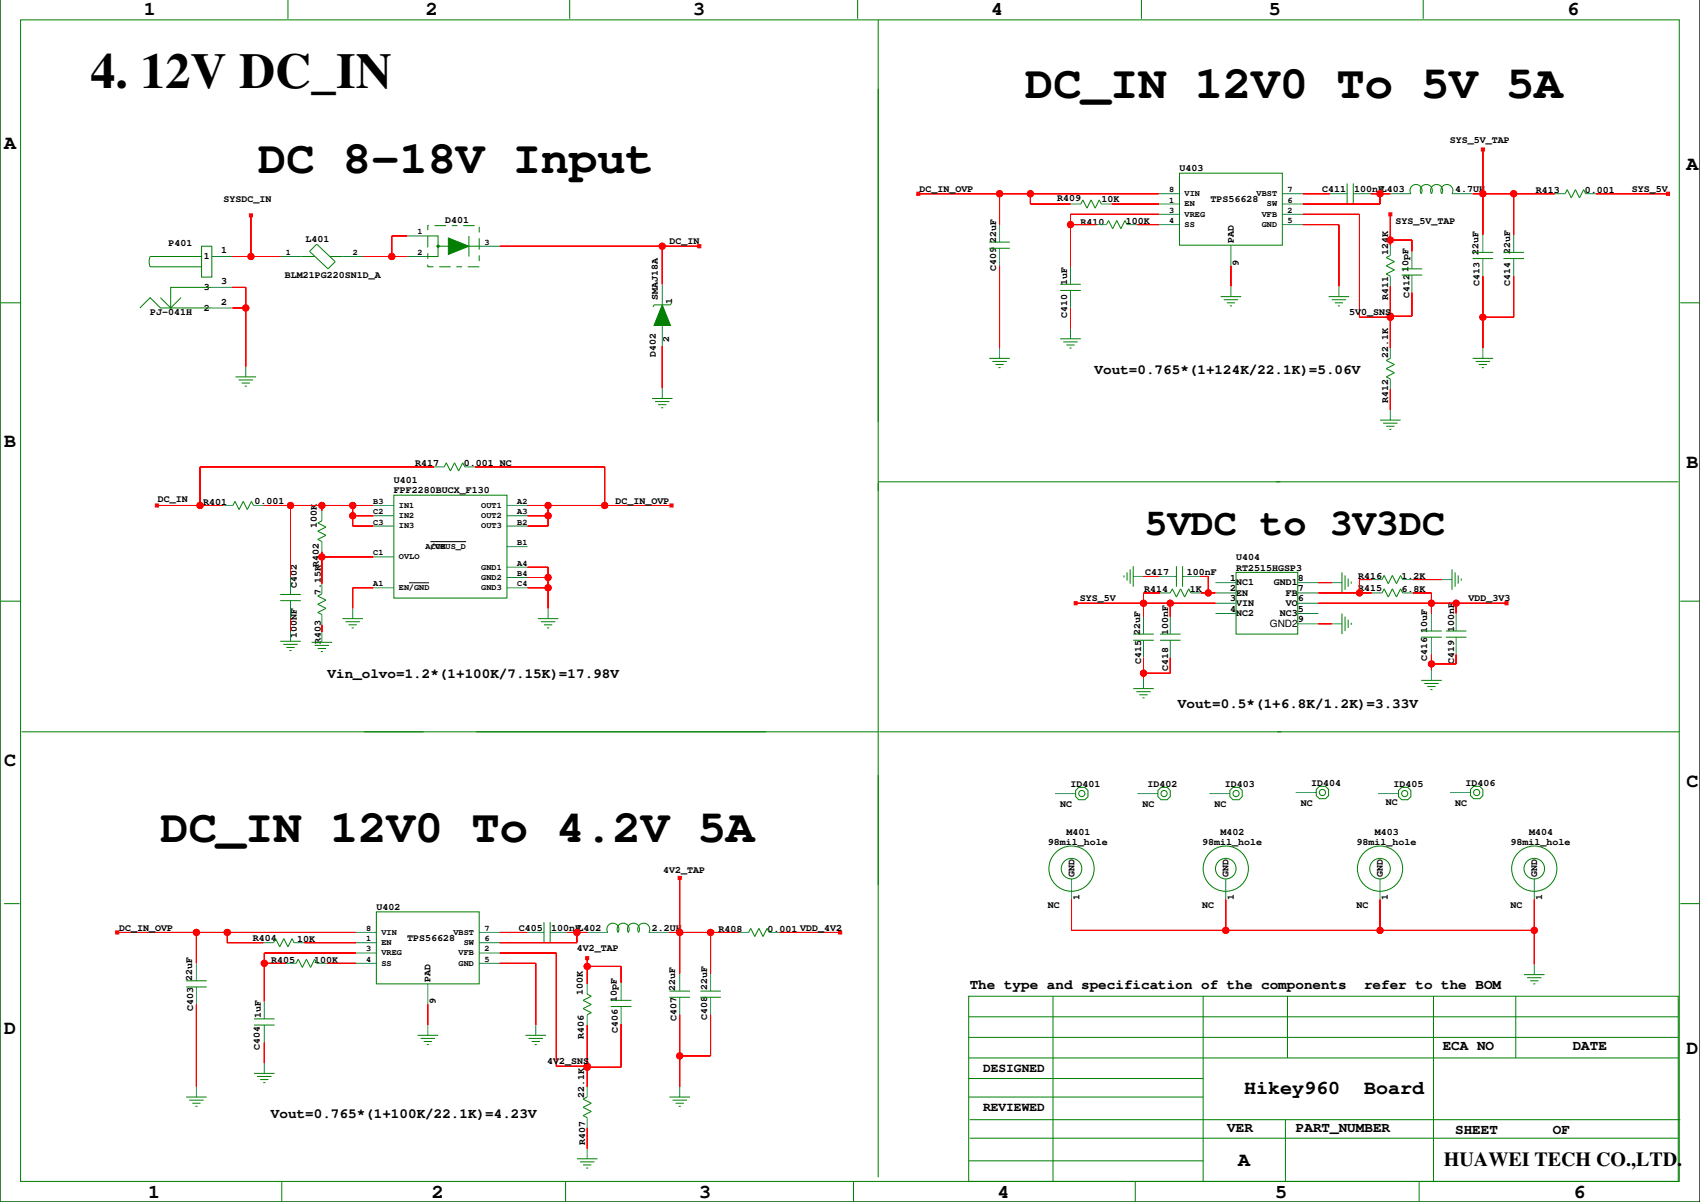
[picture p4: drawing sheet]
<svg xmlns="http://www.w3.org/2000/svg" width="420mm" height="297mm" viewBox="0 0 420 297" stroke-linecap="round" stroke-linejoin="round" font-family="sans-serif">
<path d="M419.8 -.1v296.8h-419.8v-296.8M106.3 133.7h8.8M101 143.8h4.9" fill="none" stroke="#000" stroke-width=".25"/>
<g fill="none" stroke="#007f7f" stroke-width=".25">
<path d="M100.6 58.2h5M246.8 55.4v4.4M264.4 50.4h2.5M270.7 55.4h2.5M272 50.4h2.5M278.3 55.4h2.6M286.2 47.8h5.1M286.2 50.4h5.1M286.2 52.9h5.1M286.2 55.4h5.1M316.7 47.8h5M316.7 50.4h5"/>
<path d="M316.7 52.9h5M316.7 55.4h5M328.3 47.8h4.4M334.2 47.8h4.3M343.3 47.8h5.1M358.6 47.8h5M366.2 58v4.3M373.8 58v4.3M384 47.8h2.5M391.6 47.8h2.5M52.3 63.3h5.1M52.3 70.9h5.1"/>
<path d="M52.3 76h5.1M69.3 63.3h5.1M84.6 63.3h5M100.6 63.3h5M118.3 60.8h5.1M163.5 70.2v5M246.8 61.3v4.3M264.4 65.9v4.3M264.4 71.7v4.3M304 60.5v5.1M304 70.7v2.5M330.6 70.7v2.5"/>
<path d="M343.3 60.5v2.6M343.3 68.1v2.6M348.7 62v4.4M348.7 67.9v4.3M366.2 63.8v4.3M373.8 63.8v4.3M60.7 90.5v2.5M163.5 80.3v5.1M163.5 95.8v2.6M246.8 85.9v2.6M264.4 81.1v2.5M343.3 85.9v2.6"/>
<path d="M343.3 93.5v2.6M366.2 85.9v2.6M107.2 115.2h2.5M114.8 115.2h2.5M343.3 101.2v2.5M55 124.8h2.5M62.6 124.8h2.5M79.5 126v2.6M79.5 133.7v2.5M92.2 124.8h5.1M92.2 127.3h5.1M92.2 129.8h5.1"/>
<path d="M92.2 137.5h5.1M125.2 124.8h5.1M125.2 127.3h5.1M125.2 134.9h5.1M125.2 129.8h5.1M71.7 142.4v4.3M71.7 148.3v4.3M71.7 155.7v2.6M79.5 144.1v2.5M79.5 151.7v2.5M79.5 156v2.5M87.1 150.2v2.5"/>
<path d="M92.2 145.1h5.1M125.2 145.1h5.1M125.2 140h5.1M125.2 142.5h5.1M135.4 150.2v2.5M279.8 142.3h2.6M282.4 152.2v4.3M282.4 158v4.4M286.2 142.3h4.3M286.4 146.4h2.6M289 152.2v4.3M289 158v4.4"/>
<path d="M292 142.3h4.4M294.1 146.4h2.5M300.2 146.4h5M300.2 143.8h5M300.2 151.4h5M300.2 148.9h5M320.5 146.4h5.1M320.5 154h5.1M320.5 143.8h5.1M320.5 151.4h5.1M320.5 148.9h5.1M328.9 154h2.5"/>
<path d="M328.9 143.8h2.5M338.8 146.4h2.5M338.8 143.1h2.5M346.4 146.4h2.5M346.4 143.1h2.5M353.5 151.4v4.3M353.5 157.3v4.3M356 143.1h2.6M359.6 151.4v4.3M359.6 157.3v4.3M282.4 167.4v2.6M353.5 165.4v2.5"/>
<path d="M260.5 195.9h5.1M280.9 195.9h5M298.6 195.9h5.1M320 195.6h5M340.3 195.9h5.1M358.1 195.6h5M264.6 216.9v5.1M302.7 216.9v5.1M340.8 216.9v5.1M378.9 216.9v5.1M48.5 237.8v4.3M65 232.7h2.5"/>
<path d="M70.6 237.8h2.5M72.6 232.7h2.6M78.2 237.8h2.6M87.9 230.2h5M87.9 232.7h5M87.9 235.2h5M87.9 237.8h5M118.3 230.2h5.1M118.3 232.7h5.1M118.3 235.2h5.1M118.3 237.8h5.1M130 230.2h4.3"/>
<path d="M135.9 230.2h4.3M145 230.2h5.1M160.2 230.2h5.1M182.3 230.2h2.6M189.9 230.2h2.6M378.9 238v2.6M48.5 243.6v4.3M65.3 247.2v4.3M65.3 253v4.3M105.6 242.9v5M105.6 253v2.5M132.3 253v2.5"/>
<path d="M145 242.9v2.5M145 250.5v2.5M153.4 242.6v4.3M153.4 248.4v4.4M167.9 240.3v4.3M167.9 246.2v4.3M175.5 240.3v4.3M175.5 246.2v4.3M48.5 268.2v2.6M65.3 262.4v2.5M145 268.2v2.6M145 275.9v2.5"/>
<path d="M167.9 268.2v2.6M145 283.5v2.5"/>
</g>
<g fill="none" stroke="#007f00" stroke-width=".25">
<path d="M0 0v296.7h419.9M71.1 0v4.7M140.7 0v4.7M211.8 0v4.7M281.9 0v4.7M351.5 0v4.7M5.1 4.9h409.6v286.7h-409.6zM216.9 4.9v285.7M105.6 58.2h2.6v5.1h-2.6M115.8 58.2v5.1M244.3 59.8h5.1M266.9 50.4l.5-1.1 1 2.1 1-2.1 1 2.1 1.1-2.1 .5 1.1"/>
<path d="M273.2 55.4l.5-1 1.1 2.1 1-2.1 1 2.1 1-2.1 .5 1M291.3 42.7h25.4v17.8h-25.4zM332.7 45.3v5.1M334.2 45.3v5.1M348.4 47.8a1.5 1.5 0 0 1 1.3-2.3 1.5 1.5 0 0 1 1.2 2.3 1.5 1.5 0 0 1 1.3-2.3 1.5 1.5 0 0 1 1.3 2.3 1.5 1.5 0 0 1 1.3-2.3 1.5 1.5 0 0 1 1.2 2.3 1.5 1.5 0 0 1 1.3-2.3 1.5 1.5 0 0 1 1.3 2.3M386.5 47.8l.5-1 1 2 1-2 1.1 2 1-2 .5 1M0 74.7h5.1M34.5 76l2.6-2.5 2.5 2.5h12.7M37.1 63.3h12.7M37.1 63.3l-.3 1 .3 1.6h12.7M44.7 73.5l-2.5 2.5M49.8 60.8h2.5v7.6h-2.5z"/>
<path d="M52.3 70.9h-10.1v5.1l-2.6-2.5M74.4 63.3h3.3M78.2 60.3l4.6 4.3-1.8 1.8-4.6-4.4zM81.5 63.3h3.1M108.2 60.8h2.5M115.8 60.8h2.5M165.8 74.7l-.2 .5h-4.1l-.2 .6M244.3 61.3h5.1M261.8 70.2h5.1M261.8 71.7h5.1M301.4 73.2h5.1M302.2 74h3.5"/>
<path d="M303 74.7h2M303.7 75.5h.5M328.1 73.2h5.1M328.9 74h3.5M329.6 74.7h2M330.4 75.5h.5M343.3 63.1l-1 .5 2 1-2 1 2 1-2 1 1 .5M346.1 66.4h5.1M346.1 67.9h5.1M363.6 62.3h5.1M363.6 63.8h5.1M371.3 62.3h5"/>
<path d="M371.3 63.8h5M414.9 74.7h5M58.2 93h5M58.9 93.8h3.6M59.7 94.5h2M60.4 95.3h.5M161 98.4h5.1M161.8 99.1h3.5M162.5 99.9h2.1M244.3 88.5h5.1M245.1 89.2h3.5M245.8 90h2"/>
<path d="M246.6 90.7h.5M261.8 83.6h5.1M262.6 84.4h3.5M263.3 85.2h2.1M264.1 85.9h.5M343.3 88.5l-1 .5 2 1-2 1 2 1-2 1 1 .5M363.6 88.5h5.1M364.4 89.2h3.6M365.2 90h2M365.9 90.7h.5M109.7 115.2l.5-1 1 2.1 1-2.1 1.1 2.1 1-2.1 .5 1M163.3 100.6h.5"/>
<path d="M216.9 118.9h197.5M340.8 103.7h5.1M341.6 104.5h3.5M342.3 105.2h2M343.1 106h.5M57.5 124.8l.5-1 1 2 1.1-2 1 2 1-2 .5 1M79.5 128.6l-1 .5 2 1-2 1 2 1-2 1 1 .6M97.3 122.2h27.9v25.4h-27.9zM279.8 139.7v5.1M290.5 139.7v5.1M292 139.7v5.1M0 148.4h5.1"/>
<path d="M69.2 158.3h5.1M69.2 146.7h5.1M69.2 148.3h5.1M70 159h3.5M70.7 159.8h2.1M76.9 158.5h5.1M77.7 159.3h3.6M79.5 146.6l-1 .5 2 1-2 1 2 1.1-2 1 1 .5M84.6 152.7h5M85.3 153.5h3.6M86.1 154.2h2M86.8 155h.6"/>
<path d="M132.8 152.7h5.1M133.6 153.5h3.5M134.3 154.2h2.1M135.1 155h.5M277.6 142v.5M278.3 141.3v2M279.1 140.5v3.6M279.8 156.5h5.1M279.8 158h5.1M286.4 156.5h5.1M286.4 158h5.1M289 146.4l.5-1.1 1 2.1 1-2.1 1 2.1 1.1-2.1 .5 1.1"/>
<path d="M305.2 141.3h15.3v15.2h-15.3zM331.4 141.3v5.1M331.4 151.4v5.1M332.2 142v3.6M332.2 152.2v3.5M332.9 142.8v2M332.9 153v2M333.7 143.6v.5M333.7 153.7v.5M341.3 143.1l.5-1.1 1 2.1 1-2.1 1.1 2.1 1-2.1 .5 1.1M341.3 146.4l.5-1.1 1 2.1 1-2.1 1.1 2.1 1-2.1 .5 1.1M350.9 155.7h5.1"/>
<path d="M350.9 157.3h5.1M357 155.7h5.1M357 157.3h5.1M358.6 140.5v5.1M359.3 141.3v3.5M360.1 142v2.1M360.9 142.8v.5M414.9 148.4h5M71.5 160.6h.5M78.5 160.1h2M79.2 160.8h.5M279.8 170h5.1"/>
<path d="M280.6 170.7h3.6M281.4 171.5h2M282.1 172.3h.5M350.9 167.9h5.1M351.7 168.7h3.6M352.5 169.5h2M353.2 170.2h.5M5.3 180.6h211.6M217.1 180.6h197.6M265.6 195.1l.8-.8h1.5l.8 .8v1.5l-.8 .8h-1.5l-.8-.8zM285.9 195.1l.8-.8h1.5l.8 .8v1.5l-.8 .8h-1.5l-.8-.8zM304.5 194.3h1.5l.8 .8v1.5l-.8 .8h-1.5l-.8-.8v-1.5z"/>
<path d="M325.8 194.1h1.5l.8 .8v1.5l-.8 .7h-1.5l-.8-.7v-1.5zM346.1 194.3h1.5l.8 .8v1.5l-.8 .8h-1.5l-.7-.8v-1.5zM363.9 194.1h1.5l.8 .8v1.5l-.8 .7h-1.5l-.8-.7v-1.5zM1 223h3.8M67.5 232.7l.6-1 1 2 1-2 1 2 1-2 .5 1M73.1 237.8l.5-1 1.1 2 1-2 1 2 1-2 .5 1M92.9 225.1h25.4v17.8h-25.4zM134.3 227.6v5.1M135.9 227.6v5.1M150.1 230.2a1.5 1.5 0 0 1 1.3-2.3 1.5 1.5 0 0 1 1.2 2.3 1.5 1.5 0 0 1 1.3-2.3 1.5 1.5 0 0 1 1.3 2.3 1.5 1.5 0 0 1 1.2-2.3 1.5 1.5 0 0 1 1.3 2.3 1.5 1.5 0 0 1 1.3-2.3 1.5 1.5 0 0 1 1.2 2.3M184.9 230.2l.5-1.1 1 2.1 1-2.1 1 2.1 1-2.1 .5 1.1M414.9 223h5"/>
<path d="M46 242.1h5M46 243.6h5M62.7 251.5h5.1M62.7 253h5.1M103.1 255.5h5.1M103.9 256.3h3.5M104.6 257.1h2.1M105.4 257.8h.5M129.8 255.5h5M130.5 256.3h3.6M131.3 257.1h2M132.1 257.8h.5"/>
<path d="M145 245.4l1 .5-2 1 2 1-2 1 2 1.1-1 .5M150.8 246.9h5.1M150.8 248.4h5.1M165.3 244.6h5.1M165.3 246.2h5.1M172.9 244.6h5.1M172.9 246.2h5.1M239.2 245.9h175.2v45.7h-175.2zM239.2 251h175.2M239.2 256.1h175.2M260 245.9v45.7M297.1 245.9v45.7"/>
<path d="M317.9 245.9v15.2M354 245.9v45.7M374.3 245.9v15.2M376.3 240.6h5.1M377.1 241.3h3.6M377.9 242.1h2M378.6 242.9h.5M46 270.8h5M46.7 271.5h3.6M47.5 272.3h2M48.2 273.1h.6M62.7 264.9h5.1"/>
<path d="M63.5 265.7h3.5M64.2 266.5h2.1M65 267.2h.5M145 270.8l-1 .5 2 1-2 1 2 1-2 1.1 1 .5M165.3 270.8h5.1M166.1 271.5h3.5M166.8 272.3h2.1M167.6 273.1h.5M239.2 270.8h57.9M239.2 266.2h57.9M239.2 261.1h175.2M239.5 276.4h175.4"/>
<path d="M317.4 276.4v15.2M69.6 291.6v5.1M139.7 291.6v5.1M142.5 286h5M143.2 286.8h3.6M144 287.5h2M144.7 288.3h.6M210.8 291.6v5.1M239.2 286.5h57.9M239.5 280.9h174.9M280.4 291.6v5.1M350.4 291.6v5.1"/>
<path d="M383.5 287h.1"/>
<circle cx="108.2" cy="60.8" r=".25"/>
<circle cx="267.1" cy="195.9" r=".76"/>
<circle cx="287.5" cy="195.9" r=".76"/>
<circle cx="305.2" cy="195.9" r=".76"/>
<circle cx="326.6" cy="195.6" r=".76"/>
<circle cx="346.9" cy="195.9" r=".76"/>
<circle cx="364.7" cy="195.6" r=".76"/>
<circle cx="264.6" cy="214.4" r="2.54"/>
<circle cx="264.6" cy="214.4" r="5.6"/>
<circle cx="302.7" cy="214.4" r="5.6"/>
<circle cx="302.7" cy="214.4" r="2.54"/>
<circle cx="340.8" cy="214.4" r="5.6"/>
<circle cx="340.8" cy="214.4" r="2.54"/>
<circle cx="378.9" cy="214.4" r="2.54"/>
<circle cx="378.9" cy="214.4" r="5.6"/>
</g>
<g fill="#007f00" stroke="#007f00" stroke-width=".25">
<path d="M163.5 75.2l2.1 5.1h-4.1z" fill-rule="evenodd"/>
<path d="M110.7 58.7l5.1 2.1-5.1 2z" fill-rule="evenodd"/>
<circle cx="108.2" cy="60.8" r=".25"/>
</g>
<path d="M105.6 55.7h12.7v10.2h-12.7z" fill="none" stroke="#007f00" stroke-width=".25" stroke-dasharray="1.4 1.4 2.8 1.4" stroke-linecap="butt"/>
<g fill="#f00" stroke="#f00" stroke-width=".25">
<path d="M378.9 229.6v8.4z"/>
<path d="M264.6 222v7.6z"/>
<path d="M302.7 222v7.6z"/>
<path d="M340.8 222v7.6z"/>
<path d="M378.9 222v7.6z"/>
<path d="M246.8 65.6v13.5z"/>
<path d="M246.8 79.1v6.8z"/>
<path d="M366.2 78.3v7.6z"/>
<path d="M366.2 68.1v10.2z"/>
<path d="M373.8 68.1v10.2z"/>
<path d="M163.5 85.4v10.4z"/>
<path d="M343.3 96.1v5.1z"/>
<path d="M330.6 55.4v15.3z"/>
<path d="M264.4 76v5.1z"/>
<path d="M304 65.6v5.1z"/>
<path d="M105.6 247.9v5.1z"/>
<path d="M132.3 237.8v15.2z"/>
<path d="M65.3 257.3v5.1z"/>
<path d="M145 278.4v5.1z"/>
<path d="M175.5 250.5v10.1z"/>
<path d="M167.9 250.5v10.1z"/>
<path d="M167.9 260.6v7.6z"/>
<path d="M48.5 247.9v14.2z"/>
<path d="M48.5 262.1v6.1z"/>
<path d="M359.6 161.6v2.3z"/>
<path d="M353.5 163.9v1.5z"/>
<path d="M353.5 161.6v2.3z"/>
<path d="M289 162.4v3.8z"/>
<path d="M282.4 166.2v1.2z"/>
<path d="M282.4 162.4v3.8z"/>
<path d="M60.7 70.9v5.1z"/>
<path d="M60.7 76v14.5z"/>
<path d="M79.5 154.2v1.8z"/>
<path d="M135.4 140v2.5z"/>
<path d="M135.4 145.1v5.1z"/>
<path d="M135.4 142.5v2.6z"/>
<path d="M87.1 145.1v5.1z"/>
<path d="M71.7 152.6v3.1z"/>
<path d="M71.7 124.8v17.6z"/>
<path d="M79.5 124.8v1.2z"/>
<path d="M87.1 127.3v2.5z"/>
<path d="M87.1 124.8v2.5z"/>
<path d="M62 53.2v10.1z"/>
<path d="M340.8 47.8v2.6z"/>
<path d="M289 148.9v3.3z"/>
<path d="M282.4 146.4v2.5z"/>
<path d="M282.4 148.9v3.3z"/>
<path d="M175.5 230.2v10.1z"/>
<path d="M167.9 230.2v10.1z"/>
<path d="M167.9 216.7v13.5z"/>
<path d="M153.4 238.5v4.1z"/>
<path d="M145 238.5v4.4z"/>
<path d="M145 236.5v2z"/>
<path d="M264.4 55.4v10.5z"/>
<path d="M264.4 52.9v2.5z"/>
<path d="M153.4 252.8v10.6z"/>
<path d="M145 263.4v4.8z"/>
<path d="M145 263.2v.2z"/>
<path d="M145 253v10.2z"/>
<path d="M137.4 235.2v28z"/>
<path d="M142.5 230.2v2.5z"/>
<path d="M65.3 237.8v9.4z"/>
<path d="M65.3 235.2v2.6z"/>
<path d="M348.7 72.2v5.8z"/>
<path d="M343.3 78v.3z"/>
<path d="M343.3 70.7v7.3z"/>
<path d="M343.3 78.3v7.6z"/>
<path d="M335.7 52.9v25.4z"/>
<path d="M366.2 47.8v10.2z"/>
<path d="M373.8 47.8v10.2z"/>
<path d="M366.2 36.9v10.9z"/>
<path d="M348.7 59.3v2.7z"/>
<path d="M343.3 59.3v1.2z"/>
<path d="M343.3 52.9v6.4z"/>
<path d="M149.3 115.2v9.6z"/>
<path d="M135.4 127.3v2.5z"/>
<path d="M135.4 124.8v2.5z"/>
<path d="M56.1 230.2v2.5z"/>
<path d="M48.5 230.2v7.6z"/>
<path d="M254.5 47.8v2.6z"/>
<path d="M246.8 47.8v7.6z"/>
<path d="M96.8 58.2v5.1z"/>
<path d="M79.5 137.5v6.6z"/>
<path d="M79.5 136.2v1.3z"/>
<path d="M353.5 146.4v2.5z"/>
<path d="M359.6 148.9v2.5z"/>
<path d="M353.5 148.9v2.5z"/>
<path d="M298.4 142.3v4.1z"/>
<path d="M335.7 143.1v3.3z"/>
<path d="M163.5 60.8v9.4z"/>
<path d="M49.4 115.2v9.6z"/>
<path d="M264.6 229.6h38.1z" fill-rule="evenodd"/>
<path d="M302.7 229.6h38.1z" fill-rule="evenodd"/>
<path d="M340.8 229.6h38.1z" fill-rule="evenodd"/>
<path d="M366.2 78.3h7.6z" fill-rule="evenodd"/>
<path d="M321.7 55.4h8.9z" fill-rule="evenodd"/>
<path d="M123.4 237.8h8.9z" fill-rule="evenodd"/>
<path d="M167.9 260.6h7.6z" fill-rule="evenodd"/>
<path d="M353.5 163.9h6.1z" fill-rule="evenodd"/>
<path d="M282.4 166.2h6.6z" fill-rule="evenodd"/>
<path d="M57.4 70.9h3.3z" fill-rule="evenodd"/>
<path d="M57.4 76h3.3z" fill-rule="evenodd"/>
<path d="M130.3 140h5.1z" fill-rule="evenodd"/>
<path d="M130.3 145.1h5.1z" fill-rule="evenodd"/>
<path d="M130.3 142.5h5.1z" fill-rule="evenodd"/>
<path d="M87.1 145.1h5.1z" fill-rule="evenodd"/>
<path d="M282.4 142.3h3.8z" fill-rule="evenodd"/>
<path d="M325.6 154h3.3z" fill-rule="evenodd"/>
<path d="M325.6 143.8h3.3z" fill-rule="evenodd"/>
<path d="M348.9 143.1h7.1z" fill-rule="evenodd"/>
<path d="M65.1 124.8h6.6z" fill-rule="evenodd"/>
<path d="M87.1 124.8h5.1z" fill-rule="evenodd"/>
<path d="M87.1 127.3h5.1z" fill-rule="evenodd"/>
<path d="M87.1 129.8h5.1z" fill-rule="evenodd"/>
<path d="M79.5 124.8h7.6z" fill-rule="evenodd"/>
<path d="M71.7 124.8h7.8z" fill-rule="evenodd"/>
<path d="M62 63.3h7.3z" fill-rule="evenodd"/>
<path d="M59.4 63.3h2.6z" fill-rule="evenodd"/>
<path d="M57.9 63.3h1.5z" fill-rule="evenodd"/>
<path d="M57.5 63.3h.4z" fill-rule="evenodd"/>
<path d="M61.6 52.8h.7v.7h-.7z" fill-rule="evenodd"/>
<path d="M274.5 50.4h11.7z" fill-rule="evenodd"/>
<path d="M338.5 47.8h2.3z" fill-rule="evenodd"/>
<path d="M321.7 50.4h19.1z" fill-rule="evenodd"/>
<path d="M340.8 47.8h2.5z" fill-rule="evenodd"/>
<path d="M321.7 47.8h6.6z" fill-rule="evenodd"/>
<path d="M282.4 148.9h6.6z" fill-rule="evenodd"/>
<path d="M289 148.9h11.2z" fill-rule="evenodd"/>
<path d="M282.4 146.4h4z" fill-rule="evenodd"/>
<path d="M265.6 148.9h16.8z" fill-rule="evenodd"/>
<path d="M265.2 148.5h.8v.8h-.8z" fill-rule="evenodd"/>
<path d="M394.1 47.8h17.8z" fill-rule="evenodd"/>
<path d="M411.5 47.4h.8v.8h-.8z" fill-rule="evenodd"/>
<path d="M175.5 230.2h6.8z" fill-rule="evenodd"/>
<path d="M167.9 230.2h7.6z" fill-rule="evenodd"/>
<path d="M165.3 230.2h2.6z" fill-rule="evenodd"/>
<path d="M167.5 216.3h.7v.8h-.7z" fill-rule="evenodd"/>
<path d="M145 238.5h8.4z" fill-rule="evenodd"/>
<path d="M144.6 236.1h.8v.8h-.8z" fill-rule="evenodd"/>
<path d="M264.4 55.4h6.3z" fill-rule="evenodd"/>
<path d="M264.4 52.9h21.8z" fill-rule="evenodd"/>
<path d="M145 263.4h8.4z" fill-rule="evenodd"/>
<path d="M123.4 235.2h14z" fill-rule="evenodd"/>
<path d="M137.4 263.2h7.6z" fill-rule="evenodd"/>
<path d="M123.4 230.2h6.6z" fill-rule="evenodd"/>
<path d="M140.2 230.2h2.3z" fill-rule="evenodd"/>
<path d="M142.5 230.2h2.5z" fill-rule="evenodd"/>
<path d="M123.4 232.7h19.1z" fill-rule="evenodd"/>
<path d="M80.8 237.8h7.1z" fill-rule="evenodd"/>
<path d="M65.3 237.8h5.3z" fill-rule="evenodd"/>
<path d="M65.3 235.2h22.6z" fill-rule="evenodd"/>
<path d="M343.3 78h5.4z" fill-rule="evenodd"/>
<path d="M321.7 52.9h14z" fill-rule="evenodd"/>
<path d="M335.7 78.3h7.6z" fill-rule="evenodd"/>
<path d="M373.8 47.8h10.2z" fill-rule="evenodd"/>
<path d="M366.2 47.8h7.6z" fill-rule="evenodd"/>
<path d="M363.6 47.8h2.6z" fill-rule="evenodd"/>
<path d="M365.8 36.5h.8v.8h-.8z" fill-rule="evenodd"/>
<path d="M343.3 59.3h5.4z" fill-rule="evenodd"/>
<path d="M342.9 52.5h.8v.8h-.8z" fill-rule="evenodd"/>
<path d="M75.2 232.7h12.7z" fill-rule="evenodd"/>
<path d="M280.9 55.4h5.3z" fill-rule="evenodd"/>
<path d="M117.3 115.2h32z" fill-rule="evenodd"/>
<path d="M135.4 124.8h13.9z" fill-rule="evenodd"/>
<path d="M130.3 127.3h5.1z" fill-rule="evenodd"/>
<path d="M130.3 129.8h5.1z" fill-rule="evenodd"/>
<path d="M130.3 124.8h5.1z" fill-rule="evenodd"/>
<path d="M149.3 124.8h16.5z" fill-rule="evenodd"/>
<path d="M165.4 124.4h.8v.7h-.8z" fill-rule="evenodd"/>
<path d="M56.1 232.7h8.9z" fill-rule="evenodd"/>
<path d="M56.1 230.2h31.8z" fill-rule="evenodd"/>
<path d="M28.9 230.2h19.6z" fill-rule="evenodd"/>
<path d="M48.5 230.2h7.6z" fill-rule="evenodd"/>
<path d="M28.6 229.8h.7v.7h-.7z" fill-rule="evenodd"/>
<path d="M254.5 50.4h9.9z" fill-rule="evenodd"/>
<path d="M254.5 47.8h31.7z" fill-rule="evenodd"/>
<path d="M246.8 47.8h7.7z" fill-rule="evenodd"/>
<path d="M226.8 47.8h20z" fill-rule="evenodd"/>
<path d="M226.4 47.4h.8v.8h-.8z" fill-rule="evenodd"/>
<path d="M96.8 58.2h3.8z" fill-rule="evenodd"/>
<path d="M96.8 63.3h3.8z" fill-rule="evenodd"/>
<path d="M89.6 63.3h7.2z" fill-rule="evenodd"/>
<path d="M79.5 137.5h12.7z" fill-rule="evenodd"/>
<path d="M348.9 146.4h4.6z" fill-rule="evenodd"/>
<path d="M353.5 148.9h6.1z" fill-rule="evenodd"/>
<path d="M359.6 148.9h12.4z" fill-rule="evenodd"/>
<path d="M325.6 148.9h27.9z" fill-rule="evenodd"/>
<path d="M371.6 148.5h.8v.8h-.8z" fill-rule="evenodd"/>
<path d="M296.6 146.4h1.8z" fill-rule="evenodd"/>
<path d="M298.4 146.4h1.8z" fill-rule="evenodd"/>
<path d="M296.4 142.3h2z" fill-rule="evenodd"/>
<path d="M335.7 143.1h3.1z" fill-rule="evenodd"/>
<path d="M325.6 146.4h10.1z" fill-rule="evenodd"/>
<path d="M335.7 146.4h3.1z" fill-rule="evenodd"/>
<path d="M123.4 60.8h40.1z" fill-rule="evenodd"/>
<path d="M163.5 60.8h9.2z" fill-rule="evenodd"/>
<path d="M172.3 60.4h.8v.8h-.8z" fill-rule="evenodd"/>
<path d="M49.4 115.2h57.8z" fill-rule="evenodd"/>
<path d="M38.7 124.8h10.7z" fill-rule="evenodd"/>
<path d="M49.4 124.8h5.6z" fill-rule="evenodd"/>
<path d="M38.3 124.4h.8v.7h-.8z" fill-rule="evenodd"/>
<path d="M192.5 230.2h15z" fill-rule="evenodd"/>
<path d="M207.1 229.8h.8v.7h-.8z" fill-rule="evenodd"/>
<circle cx="302.7" cy="229.6" r=".76"/>
<circle cx="340.8" cy="229.6" r=".76"/>
<circle cx="378.9" cy="229.6" r=".76"/>
<circle cx="366.2" cy="78.3" r=".76"/>
<circle cx="167.9" cy="260.6" r=".76"/>
<circle cx="353.5" cy="163.9" r=".76"/>
<circle cx="282.4" cy="166.2" r=".76"/>
<circle cx="60.7" cy="76" r=".76"/>
<circle cx="135.4" cy="145.1" r=".76"/>
<circle cx="135.4" cy="142.5" r=".76"/>
<circle cx="87.1" cy="127.3" r=".76"/>
<circle cx="87.1" cy="124.8" r=".76"/>
<circle cx="71.7" cy="124.8" r=".76"/>
<circle cx="79.5" cy="124.8" r=".76"/>
<circle cx="62" cy="63.3" r=".76"/>
<circle cx="340.8" cy="47.8" r=".76"/>
<circle cx="289" cy="148.9" r=".76"/>
<circle cx="282.4" cy="148.9" r=".76"/>
<circle cx="175.5" cy="230.2" r=".76"/>
<circle cx="167.9" cy="230.2" r=".76"/>
<circle cx="145" cy="238.5" r=".76"/>
<circle cx="264.4" cy="55.4" r=".76"/>
<circle cx="145" cy="263.4" r=".76"/>
<circle cx="145" cy="263.2" r=".76"/>
<circle cx="142.5" cy="230.2" r=".76"/>
<circle cx="65.3" cy="237.8" r=".76"/>
<circle cx="343.3" cy="78" r=".76"/>
<circle cx="343.3" cy="78.3" r=".76"/>
<circle cx="373.8" cy="47.8" r=".76"/>
<circle cx="366.2" cy="47.8" r=".76"/>
<circle cx="343.3" cy="59.3" r=".76"/>
<circle cx="135.4" cy="127.3" r=".76"/>
<circle cx="135.4" cy="124.8" r=".76"/>
<circle cx="149.3" cy="124.8" r=".76"/>
<circle cx="48.5" cy="230.2" r=".76"/>
<circle cx="56.1" cy="230.2" r=".76"/>
<circle cx="254.5" cy="47.8" r=".76"/>
<circle cx="246.8" cy="47.8" r=".76"/>
<circle cx="96.8" cy="63.3" r=".76"/>
<circle cx="79.5" cy="137.5" r=".76"/>
<circle cx="359.6" cy="148.9" r=".76"/>
<circle cx="353.5" cy="148.9" r=".76"/>
<circle cx="298.4" cy="146.4" r=".76"/>
<circle cx="335.7" cy="146.4" r=".76"/>
<circle cx="163.5" cy="60.8" r=".76"/>
<circle cx="49.4" cy="124.8" r=".76"/>
</g>
<g fill="none" stroke="#f00" stroke-width=".25">
<path d="M366.2 36.9v21.1M62 53.2v10.1M100.6 58.2h-3.8v5.1M226.8 47.8h59.4M246.8 47.8v7.6M254.5 47.8v2.6h9.9M264.4 55.4h6.3M274.5 50.4h11.7M280.9 55.4h5.3M286.2 52.9h-21.8v13M321.7 52.9h14v25.4h7.6M321.7 55.4h8.9v15.3"/>
<path d="M321.7 47.8h6.6M338.5 47.8h4.8M340.8 47.8v2.6h-19.1M343.3 52.9v7.6M343.3 59.3h5.4v2.7M363.6 47.8h20.4M373.8 47.8v10.2M394.1 47.8h17.8M57.4 70.9h3.3v19.6M57.4 76h3.3M57.4 63.3h11.9M57.5 63.3h.1"/>
<path d="M57.9 63.3h.1M59.4 63.3h.1M89.6 63.3h11M123.4 60.8h49.3M163.5 60.8v9.4M246.8 65.6v20.3M264.4 76v5.1M304 65.6v5.1M343.3 70.7v15.2M348.7 72.2v5.8h-5.4M366.2 68.1v17.8M373.8 68.1v10.2h-7.6"/>
<path d="M163.5 85.4v10.4M343.3 96.1v5.1M107.2 115.2h-57.8v9.6M117.3 115.2h32v9.6M38.7 124.8h16.3M65.1 124.8h27.1M71.7 124.8v17.6M79.5 124.8v1.2M79.5 136.2v7.9M79.5 137.5h12.7M87.1 124.8v5h5.1M87.1 127.3h5.1"/>
<path d="M130.3 124.8h35.5M130.3 127.3h5.1M135.4 124.8v5h-5.1M71.7 152.6v3.1M79.5 154.2v1.8M92.2 145.1h-5.1v5.1M130.3 140h5.1v10.2M130.3 145.1h5.1M130.3 142.5h5.1M265.6 148.9h34.6M282.4 142.3h3.8M286.4 146.4h-4v5.8"/>
<path d="M289 148.9v3.3M296.4 142.3h2v4.1M296.6 146.4h3.6M325.6 154h3.3M325.6 143.8h3.3M325.6 148.9h46.4M325.6 146.4h13.2M338.8 143.1h-3.1v3.3M348.9 146.4h4.6v5M348.9 143.1h7.1M359.6 148.9v2.5M282.4 162.4v5"/>
<path d="M289 162.4v3.8h-6.6M353.5 161.6v3.8M359.6 161.6v2.3h-6.1M167.9 216.7v23.6M28.9 230.2h59M48.5 230.2v7.6M56.1 230.2v2.5h8.9M65.3 237.8h5.3M75.2 232.7h12.7M80.8 237.8h7.1M87.9 235.2h-22.6v12M123.4 237.8h8.9v15.2"/>
<path d="M123.4 230.2h6.6M123.4 235.2h14v28h7.6M140.2 230.2h4.8M142.5 230.2v2.5h-19.1M145 236.5v6.4M145 238.5h8.4v4.1M165.3 230.2h17M175.5 230.2v10.1M192.5 230.2h15M264.6 222v7.6h114.3M302.7 222v7.6M340.8 222v7.6"/>
<path d="M378.9 222v16M48.5 247.9v20.3M65.3 257.3v5.1M105.6 247.9v5.1M145 253v15.2M153.4 252.8v10.6h-8.4M167.9 250.5v17.7M175.5 250.5v10.1h-7.6M145 278.4v5.1"/>
<circle cx="246.8" cy="47.8" r=".76"/>
<circle cx="254.5" cy="47.8" r=".76"/>
<circle cx="264.4" cy="55.4" r=".76"/>
<circle cx="340.8" cy="47.8" r=".76"/>
<circle cx="343.3" cy="59.3" r=".76"/>
<circle cx="366.2" cy="47.8" r=".76"/>
<circle cx="373.8" cy="47.8" r=".76"/>
<circle cx="60.7" cy="76" r=".76"/>
<circle cx="62" cy="63.3" r=".76"/>
<circle cx="96.8" cy="63.3" r=".76"/>
<circle cx="163.5" cy="60.8" r=".76"/>
<circle cx="343.3" cy="78.3" r=".76"/>
<circle cx="343.3" cy="78" r=".76"/>
<circle cx="366.2" cy="78.3" r=".76"/>
<circle cx="49.4" cy="124.8" r=".76"/>
<circle cx="71.7" cy="124.8" r=".76"/>
<circle cx="79.5" cy="137.5" r=".76"/>
<circle cx="79.5" cy="124.8" r=".76"/>
<circle cx="87.1" cy="124.8" r=".76"/>
<circle cx="87.1" cy="127.3" r=".76"/>
<circle cx="135.4" cy="124.8" r=".76"/>
<circle cx="135.4" cy="127.3" r=".76"/>
<circle cx="149.3" cy="124.8" r=".76"/>
<circle cx="135.4" cy="142.5" r=".76"/>
<circle cx="135.4" cy="145.1" r=".76"/>
<circle cx="282.4" cy="148.9" r=".76"/>
<circle cx="289" cy="148.9" r=".76"/>
<circle cx="298.4" cy="146.4" r=".76"/>
<circle cx="335.7" cy="146.4" r=".76"/>
<circle cx="353.5" cy="148.9" r=".76"/>
<circle cx="359.6" cy="148.9" r=".76"/>
<circle cx="282.4" cy="166.2" r=".76"/>
<circle cx="353.5" cy="163.9" r=".76"/>
<circle cx="48.5" cy="230.2" r=".76"/>
<circle cx="56.1" cy="230.2" r=".76"/>
<circle cx="65.3" cy="237.8" r=".76"/>
<circle cx="142.5" cy="230.2" r=".76"/>
<circle cx="145" cy="238.5" r=".76"/>
<circle cx="167.9" cy="230.2" r=".76"/>
<circle cx="175.5" cy="230.2" r=".76"/>
<circle cx="302.7" cy="229.6" r=".76"/>
<circle cx="340.8" cy="229.6" r=".76"/>
<circle cx="378.9" cy="229.6" r=".76"/>
<circle cx="145" cy="263.2" r=".76"/>
<circle cx="145" cy="263.4" r=".76"/>
<circle cx="167.9" cy="260.6" r=".76"/>
</g>
<text font-size="12.3" x="22.3" y="21.8">4. 12V DC_IN</text>
<g font-size="11.6">
<text x="253.2" y="24.2">DC_IN 12V0 To 5V 5A</text>
<text x="63.7" y="42.7">DC 8-18V Input</text>
<text x="39.6" y="207.8">DC_IN 12V0 To 4.2V 5A</text>
</g>
<text font-size="9.5" x="282.6" y="132">5VDC to 3V3DC</text>
<g font-size="4.9">
<text x="35.6" y="3.8">1</text>
<text x="105.1" y="3.8">2</text>
<text x="171.2" y="3.8">3</text>
<text x="244.8" y="3.8">4</text>
<text x="313.4" y="3.8">5</text>
<text x="387" y="3.8">6</text>
<text x="1" y="36.8">A</text>
<text x="416.5" y="41.9">A</text>
<text x="1" y="110.4">B</text>
<text x="416.5" y="115.5">B</text>
<text x="1" y="189.2">C</text>
<text x="416.5" y="194.2">C</text>
<text x="1" y="255.2">D</text>
<text x="416.5" y="260.3">D</text>
<text x="307.3" y="270.1">Hikey960</text>
<text x="336.9" y="270.1">Board</text>
<text x="305.8" y="287.9">A</text>
<text x="356.6" y="287.7">HUAWEI TECH CO.,LTD.</text>
<text x="36.6" y="295.8">1</text>
<text x="106.7" y="295.8">2</text>
<text x="172.7" y="295.8">3</text>
<text x="246.3" y="295.8">4</text>
<text x="314.9" y="295.8">5</text>
<text x="388.5" y="295.8">6</text>
</g>
<g font-size="3.5">
<text x="270.3" y="92.3">Vout=0.765*(1+124K/22.1K)=5.06V</text>
<text x="80.9" y="167.4">Vin_olvo=1.2*(1+100K/7.15K)=17.98V</text>
<text x="290.9" y="174.8">Vout=0.5*(1+6.8K/1.2K)=3.33V</text>
<text x="239.5" y="244">The type and specification of the components</text>
<text x="336.8" y="244">refer to the BOM</text>
<text x="356.3" y="259.1">ECA NO</text>
<text x="388.4" y="259.1">DATE</text>
<text x="66.9" y="275.9">Vout=0.765*(1+100K/22.1K)=4.23V</text>
<text x="303.1" y="279.4">VER</text>
<text x="320" y="279.4">PART_NUMBER</text>
<text x="359.3" y="279.9">SHEET</text>
<text x="383.5" y="279.9">OF</text>
</g>
<g font-size="3.2">
<text x="242.8" y="264.6">DESIGNED</text>
<text x="242.8" y="274.3">REVIEWED</text>
</g>
<g font-size="2.5">
<text x="358.1" y="35.2">SYS_5V_TAP</text>
<text x="227" y="47.4">DC_IN_OVP</text>
<text x="291.3" y="42.3">U403</text>
<text x="326.5" y="47.4">C411</text>
<text x="334.4" y="47.4">100nFL403</text>
<text x="359.3" y="47.4">4.7UH</text>
<text x="379.3" y="47.6">R413</text>
<text x="391.3" y="47.6">0.001</text>
<text x="403" y="47.4">SYS_5V</text>
<text x="55.2" y="49.9">SYSDC_IN</text>
<text x="261.1" y="49.6">R409</text>
<text x="272" y="49.9">10K</text>
<text x="298.9" y="49.9">TPS56628</text>
<text x="75.4" y="59.8">L401</text>
<text x="110" y="55">D401</text>
<text x="266.8" y="55.5">R410</text>
<text x="278" y="55.3">100K</text>
<text x="344.6" y="55.3">SYS_5V_TAP</text>
<text x="41.6" y="60.8">P401</text>
<text x="50.3" y="64">1</text>
<text x="54.6" y="62.6">1</text>
<text x="165.3" y="60.3">DC_IN</text>
<text x="304.7" y="60" transform="rotate(-90 304.7 60)">PAD</text>
<text x="305.9" y="65.6" transform="rotate(-90 305.9 65.6)">9</text>
<text x="342.8" y="63.1" transform="rotate(-90 342.8 63.1)">124K</text>
<text x="365.1" y="62.9" transform="rotate(-90 365.1 62.9)">22uF</text>
<text x="373" y="62.6" transform="rotate(-90 373 62.6)">22uF</text>
<text x="50.3" y="71.6">3</text>
<text x="54.6" y="70.2">3</text>
<text x="70.3" y="68.7">BLM21PG220SN1D_A</text>
<text x="246" y="66.9" transform="rotate(-90 246 66.9)">C409 22uF</text>
<text x="263.5" y="70.3" transform="rotate(-90 263.5 70.3)">1uF</text>
<text x="347.8" y="67.2" transform="rotate(-90 347.8 67.2)">10pF</text>
<text x="365.4" y="70.7" transform="rotate(-90 365.4 70.7)">C413</text>
<text x="373" y="70.7" transform="rotate(-90 373 70.7)">C414</text>
<text x="37.1" y="77.8">PJ-041H</text>
<text x="50.3" y="76.7">2</text>
<text x="54.6" y="75.2">2</text>
<text x="162.4" y="73.9" transform="rotate(-90 162.4 73.9)">SMAJ18A</text>
<text x="166" y="75" transform="rotate(-90 166 75)">1</text>
<text x="333.2" y="77.9">5V0_SNS</text>
<text x="342.8" y="74.1" transform="rotate(-90 342.8 74.1)">R411</text>
<text x="348.1" y="73.5" transform="rotate(-90 348.1 73.5)">C412</text>
<text x="263.5" y="78.5" transform="rotate(-90 263.5 78.5)">C410</text>
<text x="161.9" y="88" transform="rotate(-90 161.9 88)">D402</text>
<text x="165.2" y="84.3" transform="rotate(-90 165.2 84.3)">2</text>
<text x="342.8" y="88.5" transform="rotate(-90 342.8 88.5)">22.1K</text>
<text x="342.8" y="99.5" transform="rotate(-90 342.8 99.5)">R412</text>
<text x="97.3" y="119.2">U401</text>
<text x="102.5" y="115.1">R417</text>
<text x="114.5" y="115.1">0.001_NC</text>
<text x="39" y="123.9">DC_IN</text>
<text x="50.2" y="124.6">R401</text>
<text x="62.9" y="124.3">0.001</text>
<text x="97.3" y="121.8">FPF2280BUCX_F130</text>
<text x="152" y="124.3">DC_IN_OVP</text>
<text x="78.2" y="130.4" transform="rotate(-90 78.2 130.4)">100K</text>
<text x="282.8" y="141.8">C417</text>
<text x="293" y="141.8">100nF</text>
<text x="303.8" y="143.4">1</text>
<text x="305.2" y="140.8">RT2515HGSP3</text>
<text x="305.2" y="138.3">U404</text>
<text x="320.5" y="143.4">8</text>
<text x="335.4" y="142.9">R416</text>
<text x="346.1" y="142.9">1.2K</text>
<text x="73.3" y="145.1" transform="rotate(-90 73.3 145.1)">C402</text>
<text x="79.2" y="146.9" transform="rotate(-90 79.2 146.9)">7.15KR402</text>
<text x="266.6" y="148.5">SYS_5V</text>
<text x="282.6" y="146.2">R414</text>
<text x="293.8" y="146.2">1K</text>
<text x="303.8" y="148.5">3</text>
<text x="303.8" y="145.9">2</text>
<text x="305.2" y="144.5">NC1</text>
<text x="305.2" y="147">EN</text>
<text x="305.2" y="149.6">VIN</text>
<text x="314.5" y="144.5">GND1</text>
<text x="317.5" y="149.6">VO</text>
<text x="317.5" y="147">FB</text>
<text x="320.5" y="145.9">7</text>
<text x="320.5" y="148.5">6</text>
<text x="335.4" y="145.9">R415</text>
<text x="346.1" y="146.2">6.8K</text>
<text x="362.6" y="148.5">VDD_3V3</text>
<text x="303.8" y="151">4</text>
<text x="305.2" y="152.1">NC2</text>
<text x="313.6" y="154.9">GND2</text>
<text x="316" y="152.1">NC3</text>
<text x="320.5" y="151">5</text>
<text x="320.5" y="153.5">9</text>
<text x="73.3" y="157.6" transform="rotate(-90 73.3 157.6)">100NF</text>
<text x="79.2" y="158.9" transform="rotate(-90 79.2 158.9)">R403</text>
<text x="281.5" y="156.9" transform="rotate(-90 281.5 156.9)">22uF</text>
<text x="288.5" y="156.8" transform="rotate(-90 288.5 156.8)">100nF</text>
<text x="359.1" y="156" transform="rotate(-90 359.1 156)">100nF</text>
<text x="281.8" y="163.9" transform="rotate(-90 281.8 163.9)">C415</text>
<text x="288.5" y="165.7" transform="rotate(-90 288.5 165.7)">C418</text>
<text x="352.4" y="163.1" transform="rotate(-90 352.4 163.1)">C416 10uF</text>
<text x="359.1" y="164" transform="rotate(-90 359.1 164)">C419</text>
<text x="264.4" y="194.2">ID401</text>
<text x="283.4" y="194.2">ID402</text>
<text x="302.4" y="194.2">ID403</text>
<text x="323.8" y="193.9">ID404</text>
<text x="344.1" y="194.2">ID405</text>
<text x="361.9" y="193.9">ID406</text>
<text x="261.8" y="199.2">NC</text>
<text x="282.1" y="199.2">NC</text>
<text x="299.9" y="199.2">NC</text>
<text x="321.2" y="199">NC</text>
<text x="342.2" y="198.6">NC</text>
<text x="359.3" y="199">NC</text>
<text x="258.8" y="208.6">98mil_hole</text>
<text x="263.3" y="206">M401</text>
<text x="296.9" y="208.6">98mil_hole</text>
<text x="301.4" y="206">M402</text>
<text x="334.9" y="208.6">98mil_hole</text>
<text x="339.5" y="206">M403</text>
<text x="373" y="208.6">98mil_hole</text>
<text x="377.6" y="206">M404</text>
<text x="163.8" y="215.5">4V2_TAP</text>
<text x="265.3" y="216.4" transform="rotate(-90 265.3 216.4)">GND</text>
<text x="303.4" y="216.4" transform="rotate(-90 303.4 216.4)">GND</text>
<text x="341.5" y="216.4" transform="rotate(-90 341.5 216.4)">GND</text>
<text x="379.6" y="216.4" transform="rotate(-90 379.6 216.4)">GND</text>
<text x="92.9" y="224.6">U402</text>
<text x="258.8" y="224.1">NC</text>
<text x="266.6" y="222" transform="rotate(-90 266.6 222)">1</text>
<text x="296.9" y="224.1">NC</text>
<text x="304.7" y="222" transform="rotate(-90 304.7 222)">1</text>
<text x="334.9" y="224.1">NC</text>
<text x="342.7" y="222" transform="rotate(-90 342.7 222)">1</text>
<text x="373" y="224.1">NC</text>
<text x="380.8" y="222" transform="rotate(-90 380.8 222)">1</text>
<text x="29.5" y="229.7">DC_IN_OVP</text>
<text x="62.5" y="232.2">R404</text>
<text x="73.4" y="232.5">10K</text>
<text x="100.6" y="232.3">TPS56628</text>
<text x="128.2" y="229.7">C405</text>
<text x="136.1" y="229.7">100nFL402</text>
<text x="161" y="229.7">2.2UH</text>
<text x="177.4" y="230">R408</text>
<text x="189.6" y="230">0.001 VDD_4V2</text>
<text x="67" y="237.6">R405</text>
<text x="77.6" y="237.6">100K</text>
<text x="142.5" y="234.8">4V2_TAP</text>
<text x="47.4" y="242.2" transform="rotate(-90 47.4 242.2)">22uF</text>
<text x="106.3" y="242.3" transform="rotate(-90 106.3 242.3)">PAD</text>
<text x="143.9" y="245.6" transform="rotate(-90 143.9 245.6)">100K</text>
<text x="166.8" y="244.7" transform="rotate(-90 166.8 244.7)">22uF</text>
<text x="174.6" y="244.5" transform="rotate(-90 174.6 244.5)">22uF</text>
<text x="47.7" y="249.5" transform="rotate(-90 47.7 249.5)">C403</text>
<text x="64.4" y="251.4" transform="rotate(-90 64.4 251.4)">1uF</text>
<text x="107.6" y="247.9" transform="rotate(-90 107.6 247.9)">9</text>
<text x="152.3" y="247.3" transform="rotate(-90 152.3 247.3)">10pF</text>
<text x="167" y="252" transform="rotate(-90 167 252)">C407</text>
<text x="174.6" y="251.7" transform="rotate(-90 174.6 251.7)">C408</text>
<text x="144.2" y="256.6" transform="rotate(-90 144.2 256.6)">R406</text>
<text x="152.5" y="255" transform="rotate(-90 152.5 255)">C406</text>
<text x="64.2" y="259.1" transform="rotate(-90 64.2 259.1)">C404</text>
<text x="135.1" y="262.7">4V2_SNS</text>
<text x="144.2" y="271" transform="rotate(-90 144.2 271)">22.1K</text>
<text x="144.5" y="282.6" transform="rotate(-90 144.5 282.6)">R407</text>
</g>
<g font-size="2.1">
<text x="288.7" y="47.4">8</text>
<text x="317.9" y="47.4">7</text>
<text x="288.7" y="52.5">3</text>
<text x="288.7" y="50">1</text>
<text x="292.5" y="51">EN</text>
<text x="292.5" y="53.5">VREG</text>
<text x="292.5" y="48.4">VIN</text>
<text x="310.3" y="48.4">VBST</text>
<text x="311.6" y="53.5">VFB</text>
<text x="312.9" y="51">SW</text>
<text x="317.9" y="50">6</text>
<text x="317.9" y="52.5">2</text>
<text x="103.1" y="57.9">1</text>
<text x="288.7" y="55.1">4</text>
<text x="292.5" y="56">SS</text>
<text x="311.6" y="56">GND</text>
<text x="317.9" y="55.1">5</text>
<text x="70.6" y="62.9">1</text>
<text x="87.1" y="62.9">2</text>
<text x="103.1" y="62.9">2</text>
<text x="119.6" y="60.4">3</text>
<text x="92.2" y="124.4">B3</text>
<text x="98.5" y="125.4">IN1</text>
<text x="118.8" y="125.4">OUT1</text>
<text x="127.7" y="124.4">A2</text>
<text x="92.2" y="129.5">C3</text>
<text x="92.2" y="126.9">C2</text>
<text x="98.5" y="127.9">IN2</text>
<text x="98.5" y="130.4">IN3</text>
<text x="118.8" y="127.9">OUT2</text>
<text x="118.8" y="130.4">OUT3</text>
<text x="127.7" y="129.5">B2</text>
<text x="127.7" y="126.9">A3</text>
<text x="92.2" y="137.1">C1</text>
<text x="105.1" y="135.5">ACOK</text>
<text x="106.2" y="135.5">/VBUS_D</text>
<text x="127.7" y="134.5">B1</text>
<text x="98.5" y="138.1">OVLO</text>
<text x="118.8" y="140.6">GND1</text>
<text x="118.8" y="143.1">GND2</text>
<text x="127.7" y="142.2">B4</text>
<text x="127.7" y="139.6">A4</text>
<text x="92.2" y="144.7">A1</text>
<text x="98.5" y="145.7">EN/GND</text>
<text x="118.8" y="145.7">GND3</text>
<text x="127.7" y="144.7">C4</text>
<text x="90.4" y="232.3">1</text>
<text x="90.4" y="229.8">8</text>
<text x="94.2" y="233.3">EN</text>
<text x="94.2" y="230.7">VIN</text>
<text x="112" y="230.7">VBST</text>
<text x="114.5" y="233.3">SW</text>
<text x="119.6" y="229.8">7</text>
<text x="119.6" y="232.3">6</text>
<text x="90.4" y="237.4">4</text>
<text x="90.4" y="234.9">3</text>
<text x="94.2" y="235.8">VREG</text>
<text x="94.2" y="238.4">SS</text>
<text x="113.3" y="238.4">GND</text>
<text x="113.3" y="235.8">VFB</text>
<text x="119.6" y="234.9">2</text>
<text x="119.6" y="237.4">5</text>
</g>
</svg>
